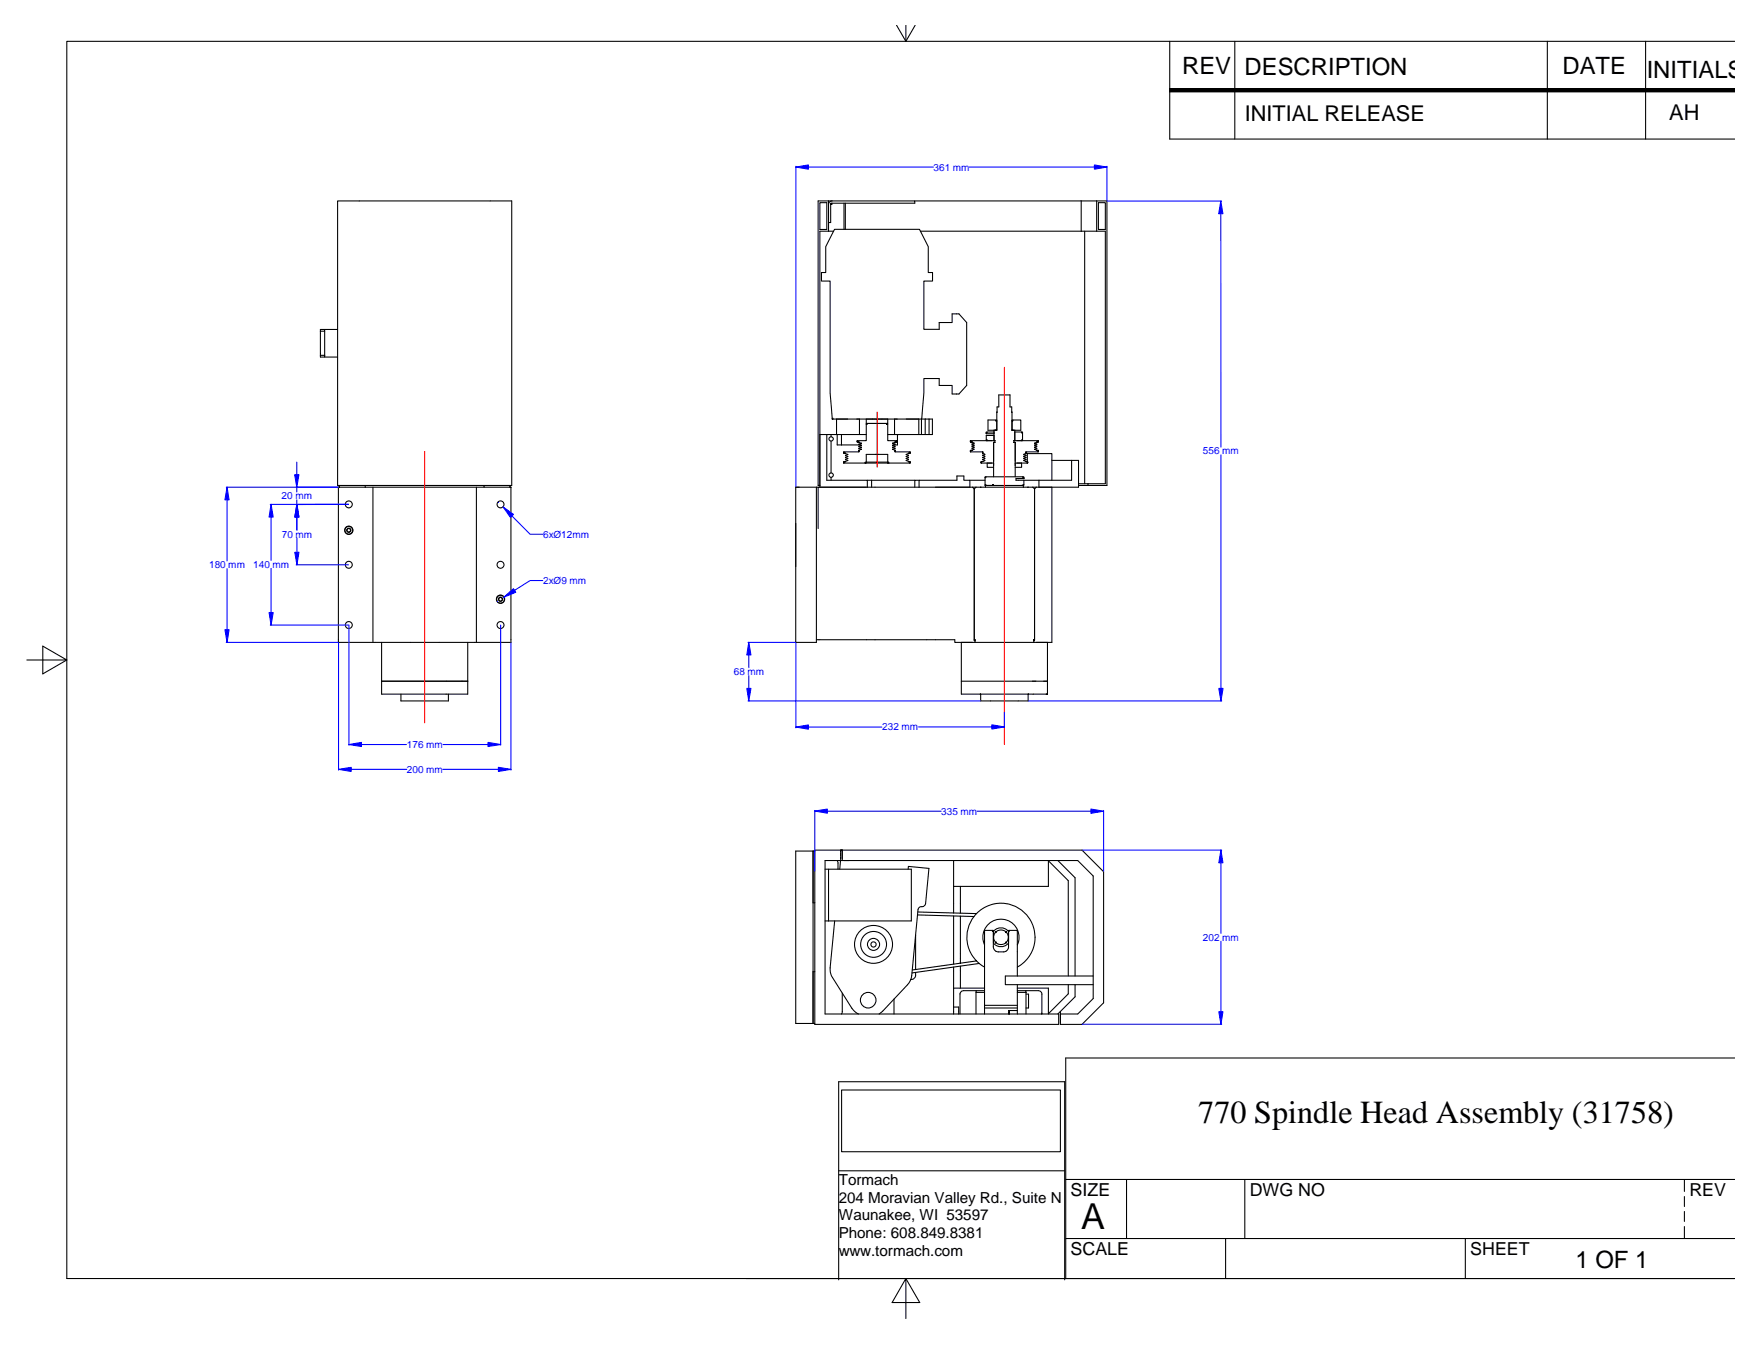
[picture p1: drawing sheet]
<svg xmlns="http://www.w3.org/2000/svg" width="279mm" height="216mm" viewBox="0 0 279 216" stroke-linecap="round" stroke-linejoin="round" font-family="sans-serif">
<g fill="none" stroke="#000" stroke-width=".17">
<path d="M142.3 4l1.5 2.6M143.8 4v2.6M145.3 4l-1.5 2.6M185.7 6.6v15.5h89.7M196 6.6v15.5M245.6 6.6v15.5M261.2 6.6v15.5M275.4 6.6h-264.8v196.4h264.8M275.4 14.1h-89.7v.5h89.7M53.6 31.9h27.6v45.2h-27.6zM130.2 32.2h1.1v4.2h-1.1zM131.5 31.9v4.8"/>
<path d="M131.9 32.3h.2v.1h-.2zM131.9 32.4v2.9h-.4M132.1 31.9h13.1v.4h-13.1M132.1 31.9a.58 .58 0 0 0-.6 .5M132.1 31.9h-2.2v45.2h.3M132.3 36.7h-2.1v40.6M134 32.3v4.1M134.2 32.3v4.1M145.2 31.9h30.5v45.2h-4.5M146.1 36.7h29.4v40.1h-4.3M171.6 31.9v4.8M172.2 36.7v40.1"/>
<path d="M174.1 31.9v4.8M174.4 32.2h1.1v4.2h-1.1zM50.9 56.4h.6M51.5 52.6v3.8M51.5 52.3v.3h-.6M51.5 56.7h2.1M53.6 52.3h-2.7v4.4h.6v-.3M53.7 77.3h.2h-.2v24.7h27.4v-24.7M53.9 77.1v.2h4.1M58 77.1v.2M59.2 77.3v24.7M75.6 77.3v24.7"/>
<path d="M76.9 77.1v.2h-18.9M81 77.1v.2h-4.1M81 77.3h.1zM129.9 77.3h-3.6v24.7h3.3v-24.7M130.2 77.3h25.5M130.2 77.3h-.3v6.6M130.2 69h7.3M131.3 69v7.2h6.4v1.1M131.9 69v.3M131.9 70v5.1M131.9 75.8v.4M132.1 66.4h.1v.1h-.1z"/>
<path d="M132.9 69v1.6h3.7M133.6 69v1.6M133.9 73.4l.1 .1zM133.9 73.4h.1M133.9 73.3l.1 .1zM133.9 71.9h.1zM133.9 71.8v.1zM133.9 71.7l.1 .1zM134 73.3h.2zM134 71.9h.2zM134 71.7h2.4v-.2v.2M134 73.5h3.5v-.1h-.1v.1l7.1-.1-.1 .1"/>
<path d="M134.2 73.3h.1M134.2 73h.1M134.2 72.6h.1M134.2 72.3h.1M134.2 72h.1M134.2 73l.4 .1-.4 .1M134.2 72.6l.4 .2-.4 .1M134.2 72.3l.4 .2-.4 .1M134.2 72l.4 .1-.4 .2M136.1 70.1v.1zM136.1 70v.1zM136.1 70h.1"/>
<path d="M136.1 70.2h.3zM136.4 71.5h.1M136.4 71.2h.1M136.4 70.9h.1M136.4 70.5h.1M136.4 70.2h.1M136.4 71.2l.4 .1-.4 .2M136.4 70.9l.4 .1-.4 .1M136.4 70.5l.4 .2-.4 .1M136.4 70.2l.4 .2-.4 .1M136.4 66.5v2.5M137.5 66.5v.7h3.4v-.7"/>
<path d="M137.5 67.4h.2v-.2h-.2v2.8h-1.4M137.5 72.1h3.4v1.3h-3.4zM137.7 76.2h7.5M137.7 67.2h3.1M138.4 76.2v1.1M140.8 67.2h.1v.2h-.1zM140.9 67.4v2.6h1.4M140.9 73.4h.2v.1h-.2zM141.7 70.4h.1M141.7 70.7h.1M141.7 71h.1M141.7 71.3h.1"/>
<path d="M142 66.5v2.5h-1.1M142 69h3.9v-2.5h-13.1v2.5M142.1 70.2l-.4 .2 .4 .1M142.1 70.5l-.4 .2 .4 .1M142.1 70.9l-.4 .1 .4 .1M142.1 71.2l-.4 .1 .4 .2M142.1 71.5h.1M142.1 70.2h.2zM142.1 70.2h.1M142.1 71.7v-.2v.2h2.3M142.3 70h.1zM142.3 70.1l.1 .1z"/>
<path d="M142.4 70v.1zM142.5 69v1.6h-.7M142.6 69h.1M143.9 66.5h2.4l.4-4.1v-2.3h2.4v1.1h2.1v1.3h1l1.3-1.3v-10l-1.3-1.4h-1v1.4h-2.1v1.1h-2.4v-7.7h1.3v-1.3h-.6v-4.1l-1.4-2.8h-13.5l-1.4 2.8v4.1h-.7v1.3h1.4v17.8l.3 4.1h2.5M144.2 72l-.3 .1 .3 .2M144.2 72.3l-.3 .2 .3 .1M144.2 72.6l-.3 .2 .3 .1M144.2 73l-.3 .1 .3 .1M144.2 73.3h.1M144.2 71.9h.2zM144.2 72h.1M144.2 73.3h.2z"/>
<path d="M144.4 71.7l.1 .1zM144.4 71.9h.1zM144.4 73.3l.1 .1zM144.5 71.8v.1zM144.5 73.4h.1M145.9 69h.4M145.9 76.2h-.7v1.1M145.9 77.3v-1.1h6v-.6h1.1v.6h1v1.1M146.3 66.5v2.5M146.3 66.5h1.7v2.5h-.5M146.9 66.5v2.5h-.6M147.5 66.5v2.5h-.6"/>
<path d="M154 76.2h2.4M154.1 71.6v.1zM154.1 71.6h.1M154.1 71.5v.1zM154.1 70.1v.1zM154.1 70v.1zM154.1 70h.1M154.1 71.7h1.9M154.1 71.5h.2zM154.1 70.2h.2zM154.3 71.2l.3 .1M154.3 70.9l.3 .1"/>
<path d="M154.3 70.5l.3 .1M154.3 70.2l.3 .1M154.3 71.5h.1M154.3 70.2h.1M154.4 77.3l.3 .3M154.6 71.4l-.3 .1M154.6 71l-.3 .1M154.6 70.7v-.1l-.3 .2M154.6 70.4v-.1l-.3 .2M154.7 77.6v24.1M154.9 77.3l-.2 .3M155.7 77.3h.1"/>
<path d="M155.7 77.3h7.5M155.7 73.4l.1 .1zM155.7 73.4h.1M155.7 73.3l.1 .1zM155.8 73.3h.2zM156 73h.1M156 72.6h.1M156 72.3h.1M156 72h.1M156 71.7v.3zM156 73.3h.1M156 73l.3 .1"/>
<path d="M156 72.6l.3 .1M156 72.3l.3 .1M156 72l.3 .1M156.3 73.1l-.3 .1M156.3 72.8v-.1l-.3 .2M156.3 72.5v-.1l-.3 .2M156.3 72.2v-.1l-.3 .2M156.4 76.9h.1v.2h-.1zM156.4 75.8v1.1M156.5 75.7h-.1v.1M156.5 75.7h5.9M156.5 77.1h6v.2"/>
<path d="M156.5 75.7v.1h-.1M156.6 68.7v.2zM156.6 68.6h.1v.1h-.1zM156.6 69.8h.1v.2h-.1zM156.6 68.9h1.2M156.7 68.6h1.1M156.7 73.5v.7h1M157.4 77.1h-1v.2M157.6 77.1h.1M157.6 76.9h.1M157.7 73.5h-1.9M157.7 70.2h.2z"/>
<path d="M157.7 70.2v5.5M157.8 69.1h-1.2v.7M157.8 70h-3.7M157.8 68.3h.1M157.8 70h.1zM157.8 68.3v1.7M157.9 70v.2M158.1 66.7h.1v.1h-.1zM158.1 68.2h.1v.1h-.1zM158.2 65.4h.1M158.2 65.4v2.9h-1.4v-1.6h1.3M158.3 65.4v-.8h.3v-1.9h1.7v1.9h.3v.8"/>
<path d="M160.6 65.4h.1M160.7 66.8h.1v-.1h-.1v1.5M160.7 68.2h.1v.1h-.1zM160.7 65.4v2.9M160.8 66.7h1.3v1.6h-1.4M161 70h.1zM161 70.2h.2zM161 70v.2M161.1 68.6h1.1M161.1 68.3v1.7h3.7M161.2 70.2v5.5M162.2 68.6h.1v.1h-.1z"/>
<path d="M162.2 69.8h.1v.2h-.1zM162.2 73.5v.7h-1M162.3 68.7v1.1M162.4 75.7h.1M162.4 76.9h.1v.2h-.1zM162.4 75.7h.1v.1h-.1zM162.5 75.8v.2zM162.5 76.2v.7M162.6 72.4v.1zM162.6 72.1v.1zM162.6 72.7v.1zM162.6 73.1h.1"/>
<path d="M162.6 72.2l.3 .1M162.6 73.1l.3 .1M162.6 72.5l.3 .1M162.6 72.8l.3 .1M162.9 72.6h.1M162.9 72h.1M162.9 72.3h.1M162.9 73.3h.1M162.9 73h.1M162.9 73l-.3 .1M162.9 72.3l-.3 .1M162.9 72.6l-.3 .1"/>
<path d="M162.9 72l-.3 .1M162.9 71.7h1.9M162.9 71.7v.3zM162.9 73.3h.2zM162.9 73.3h.1zM162.9 72h.1zM163 72h.1zM163 73.3h.1zM163.1 73.3l.1 .1zM163.1 73.4l.1 .1zM163.1 73.5h-1.9M163.1 73.3v-1.3h3.9v4.2"/>
<path d="M163.2 73.4h.1M163.2 77.3h.1M164 77.3l.2 .3M164.2 77.6v24.1M164.3 71.4h.1M164.3 71h.1M164.3 70.3v.1zM164.3 70.6v.1zM164.3 70.7l.3 .1M164.3 70.4l.3 .1M164.3 71.4l.3 .1M164.3 71l.3 .1"/>
<path d="M164.5 77.3l-.3 .3M164.6 70.2h.1M164.6 71.2h.1M164.6 71.5h.1M164.6 70.5h.1M164.6 70.9l-.3 .1M164.6 71.2l-.3 .1M164.6 70.2l-.3 .1M164.6 70.5l-.3 .1M164.6 70.2h.2zM164.6 71.5h.2zM164.8 70h.1"/>
<path d="M164.8 70.1v.1zM164.8 71.5v.1zM164.8 71.6v.1zM164.8 70v.1zM164.8 71.6h.1M164.9 76.2v1.1M167 77.3v24.7h-14.4v8.2h13.5M167 73.1h4.2v4.2h-8M170.1 73.1v3.1h-8.8v-.2h1.2M172.7 76.8v.3M126.3 83.1v6.8M10.6 104.8l-3.8 2.2v-4.4l3.8 2.2h-6.3"/>
<path d="M60.6 102v8.2h13.7v-8.2M60.6 108.1h13.7M63.6 110.2v1.1h7.6v-1.1M129.6 101.6h22v.4h2.8M152.6 108.1h11.8M154.7 101.6h.1zM154.7 101.7h.1zM154.8 101.6v.4M155.6 110.2h.1M155.7 110.2v1.1h7.5v-1.1M163.2 110.2h.1M164.1 101.6h.1z"/>
<path d="M164.1 101.7h.1zM164.1 101.6v.4M165.7 108.1h.6h-2.4M166.1 110.2h.2zM166.3 102v8.2M129.1 135.1v27.4M129.3 135.1h-3v27.4h3M131 138h.5M132.9 136.6l.1 .3v1.1M133.4 136.6l-.1 1.4M133.5 135.1h.1M133.5 136.1v.1z"/>
<path d="M133.5 135h.1zM133.5 135v1.6M133.5 135h-4.2v27.6h38.8v-1.6h-37.1v-24.4h40.1l2.4 2.5v19.4l-2.4 2.5h-2.8M133.6 135h.1M133.7 136.6v-1.6h38.1l3.4 3.4v20.8l-3.4 3.4h-3.5v-2M144.2 138v-.5l3.3 .4-.6 5.5a.74 .74 0 0 1-.9 .6l-.3 .4-1 10.5-.1 .6-.5 .8-4 4.2-.5 .5M151.4 136.6v8.3M166.4 136.6v4.1h-15M166.4 136.7l3.2 3.1v15.1M167.9 136.6l2.8 2.7v15.6M129.1 154.3h.2M129.1 143.3h.2"/>
<path d="M131 146.2h13.7v-8.2h-13.2v8.2M132.5 146.2l-.7 8.1 .2 .6 3.2 5.2 .6 .6 .5 .3M133.7 157.6v3.1l-.1 .3M141.9 158.6v2.4M144.6 155.5h.1zM145.4 154.4a.8 .8 0 0 1-.7 1.1M145.4 148.4v5.5M145.7 145.2l8.9 .3M145.7 144.8l9.3 .2M151.4 145.4v7.7M151.4 153.5v7.5M151.4 156.9h4.9"/>
<path d="M151.4 159.9h.8v1.1M152.4 157.8v3.2M152.5 152.8v.1zM152.5 140.7v4.3M152.5 145.4v7.4M152.5 153.4v3.5M154.9 152.4l1.4 1.1M154.9 157.3h1.4v.2h-1.4zM154.9 157.5v3.5M154.9 157.3h-1.9a.55 .55 0 0 0-.6 .5M155.4 153l-10.6 1.5M156.3 147.8v9.5"/>
<path d="M156.3 159.6h5.2M156.3 147.7v.1zM156.3 147.7h1.2M156.3 157.5v3.5M156.3 150a2.87 2.87 0 0 1 2.6-4.1 2.87 2.87 0 0 1 2.6 4.1M157.5 147.7h.2v.1h-.2zM157.8 147.7a1.54 1.54 0 0 1 2.3 .2v1.8a1.53 1.53 0 0 1-2.4 0v-1.8zM158 147.9h.2v.1h-.2zM158 149.5h.2v.2h-.2zM158 148a1.18 1.18 0 0 0 0 1.5M158.2 149.7a1.22 1.22 0 0 0 1.5 0M158.2 147.9a1.22 1.22 0 0 1 1.5 0"/>
<path d="M159.7 149.5h.1v.2h-.1zM159.7 147.9h.1v.1h-.1zM159.8 148a1.14 1.14 0 0 1 0 1.5M160.1 147.8v2.5a.8 .8 0 0 1-.8 .8 1.53 1.53 0 0 1-1.3-.2l-.3-.5v-2.6M160.1 147.7h.2v.1h-.2zM160.3 147.7h1.2M161.5 147.8v7.1M161.5 156.9h4.9v4.1M161.5 156.3v1M161.5 147.7v.1zM161.5 157.3h1.4v.2h-1.4zM161.5 153.5a5.4 5.4 0 0 0 1.9-7.7 5.4 5.4 0 0 0-7.9-1.2 5.4 5.4 0 0 0-.5 7.9l-10.2 1.5"/>
<path d="M161.5 157.5v3.5M162.9 157.8h.4v2.2h-.4M162.9 157.5v3.5M162.9 157.3h1.9a.57 .57 0 0 1 .6 .5v3M169.6 156.3v1.5l-3.2 3.1M170.7 156.3v1.9l-2.8 2.8M173.5 154.9h-13.9v1.4h13.9M133.1 171.7h35.9M133.6 173h34.7v9.8h-34.7zM156.3 160h5.2M160.1 160.4h.2zM160.1 160.8v.2z"/>
<path d="M160.1 160.4v.4M160.3 160.8v.2zM161.5 160.4h-1.2v.4M165.4 160.8v.2zM275.4 168h-106.2v35M169.2 187.2h106.2M169.2 196.6h106.2M178.8 187.2v9.4M194.6 196.6v6.4M197.6 187.2v9.4M232.6 196.6v6.4M267.4 187.2v1.9"/>
<path d="M267.4 189.9v1.6M267.4 192.3v1.6M267.4 194.7v1.9M143.8 203l2.2 3.8h-4.4l2.2-3.8v6.3"/>
<circle cx="131.9" cy="75.4" r=".35"/>
<circle cx="131.9" cy="69.7" r=".35"/>
<circle cx="55.4" cy="84.2" r=".28"/>
<circle cx="55.4" cy="84.2" r=".66"/>
<circle cx="55.4" cy="84.2" r=".62"/>
<circle cx="55.4" cy="89.7" r=".55"/>
<circle cx="55.4" cy="80.1" r=".55"/>
<circle cx="55.4" cy="99.2" r=".55"/>
<circle cx="55.4" cy="84.2" r=".34"/>
<circle cx="79.5" cy="95.1" r=".28"/>
<circle cx="79.5" cy="95.1" r=".62"/>
<circle cx="79.5" cy="95.1" r=".66"/>
<circle cx="79.5" cy="99.2" r=".55"/>
<circle cx="79.5" cy="80.1" r=".55"/>
<circle cx="79.5" cy="89.7" r=".55"/>
<circle cx="79.5" cy="95.1" r=".34"/>
<circle cx="137.8" cy="158.8" r="1.24"/>
<circle cx="138.7" cy="149.9" r=".42"/>
<circle cx="138.7" cy="149.9" r="3"/>
<circle cx="138.7" cy="149.9" r=".96"/>
<circle cx="138.7" cy="149.9" r="2.05"/>
</g>
<path d="M133.1 171.7v31.5M169 171.7v31.5M133.1 185.9h35.9" fill="none" stroke="#000007" stroke-width=".17"/>
<path d="M185.7 14.1h89.7v.5h-89.7z" fill="#000"/>
<path d="M159.4 58.3v59.9M67.4 71.7v43M139.2 65.4v8.8" fill="none" stroke="#f00" stroke-width=".17"/>
<path d="M126.3 26.4v50.9M128.3 26.5h19.9M153.9 26.5h19.8M175.7 26.4v5.5" fill="none" stroke="#00f" stroke-width=".17"/>
<path d="M173.7 26.2l2 .3h-2h2l-2 .4z" fill-rule="evenodd" fill="#00f"/>
<path d="M173.7 26.2l2 .3-2 .4z" fill="none" stroke="#00f" stroke-width=".17"/>
<path d="M126.3 26.5l2-.3v.7l-2-.4h2z" fill-rule="evenodd" fill="#00f"/>
<path d="M126.3 26.5l2-.3v.7zM47 80.1h8.3M47 89.7h8.3M47.1 82.1v2.1M47.1 85.4v2.3" fill="none" stroke="#00f" stroke-width=".17"/>
<path d="M47.1 80.1l.4 2h-.7l.3-2v2z" fill-rule="evenodd" fill="#00f"/>
<path d="M47.1 80.1l.4 2h-.7z" fill="none" stroke="#00f" stroke-width=".17"/>
<path d="M46.8 87.7h.7l-.4 2v-2v2z" fill-rule="evenodd" fill="#00f"/>
<path d="M42.9 80.1h12.4M42.9 99.2h12.4M43 82.1v6.9M43 90.2v7M46.8 87.7h.7l-.4 2z" fill="none" stroke="#00f" stroke-width=".17"/>
<path d="M43 80.1l.4 2h-.7l.3-2v2z" fill-rule="evenodd" fill="#00f"/>
<path d="M43 80.1l.4 2h-.7z" fill="none" stroke="#00f" stroke-width=".17"/>
<path d="M42.7 97.2h.7l-.4 2v-2v2z" fill-rule="evenodd" fill="#00f"/>
<path d="M42.7 97.2h.7l-.4 2zM55.4 99.2v19.1M79.5 99.2v19.1M57.4 118.2h7.1M70.3 118.2h7.2" fill="none" stroke="#00f" stroke-width=".17"/>
<path d="M55.4 118.2l2-.3v.6l-2-.3h2z" fill-rule="evenodd" fill="#00f"/>
<path d="M55.4 118.2l2-.3v.6z" fill="none" stroke="#00f" stroke-width=".17"/>
<path d="M77.5 117.9l2 .3h-2h2l-2 .3z" fill-rule="evenodd" fill="#00f"/>
<path d="M77.5 117.9l2 .3-2 .3zM126.3 102v13.5M128.3 115.4h11.7M145.8 115.4h11.7M159.4 113v2.5" fill="none" stroke="#00f" stroke-width=".17"/>
<path d="M126.3 115.4l2-.3v.7l-2-.4h2z" fill-rule="evenodd" fill="#00f"/>
<path d="M126.3 115.4l2-.3v.7z" fill="none" stroke="#00f" stroke-width=".17"/>
<path d="M157.5 115.1l1.9 .3h-1.9h1.9l-1.9 .3z" fill-rule="evenodd" fill="#00f"/>
<path d="M118.7 102h7.6M118.7 111.3h36.9M118.9 104v2M118.9 107.3v2M157.5 115.1l1.9 .3-1.9 .3z" fill="none" stroke="#00f" stroke-width=".17"/>
<path d="M118.6 109.3h.6l-.3 2v-2v2z" fill-rule="evenodd" fill="#00f"/>
<path d="M118.6 109.3h.6l-.3 2z" fill="none" stroke="#00f" stroke-width=".17"/>
<path d="M118.9 102l.3 2h-.6l.3-2v2z" fill-rule="evenodd" fill="#00f"/>
<path d="M175.8 31.9h18.1M193.8 33.9v37.1M193.8 72.2v37.1M118.9 102l.3 2h-.6zM163.3 111.3h30.7" fill="none" stroke="#00f" stroke-width=".17"/>
<path d="M193.5 109.3h.7l-.4 2v-2v2z" fill-rule="evenodd" fill="#00f"/>
<path d="M193.5 109.3h.7l-.4 2z" fill="none" stroke="#00f" stroke-width=".17"/>
<path d="M193.8 31.9l.3 2h-.6l.3-2v2z" fill-rule="evenodd" fill="#00f"/>
<path d="M193.8 31.9l.3 2h-.6zM35.9 77.3h17.8M36 79.4v9.6M36 90.3v9.7M35.9 102h17.8" fill="none" stroke="#00f" stroke-width=".17"/>
<path d="M36 77.3l.4 2.1h-.7l.3-2.1v2.1z" fill-rule="evenodd" fill="#00f"/>
<path d="M36 77.3l.4 2.1h-.7z" fill="none" stroke="#00f" stroke-width=".17"/>
<path d="M35.7 100h.7l-.4 2v-2v2z" fill-rule="evenodd" fill="#00f"/>
<path d="M35.7 100h.7l-.4 2zM171.8 135h22.2M193.8 137v11.2M193.8 149.4v11.2M171.8 162.6h22.2" fill="none" stroke="#00f" stroke-width=".17"/>
<path d="M193.8 135l.3 2h-.6l.3-2v2z" fill-rule="evenodd" fill="#00f"/>
<path d="M193.8 135l.3 2h-.6z" fill="none" stroke="#00f" stroke-width=".17"/>
<path d="M193.5 160.6h.6l-.3 2v-2v2z" fill-rule="evenodd" fill="#00f"/>
<path d="M129.3 128.7v9.6M131.3 128.8h18.1M155.1 128.8h18.1M175.2 128.7v9.6M193.5 160.6h.6l-.3 2z" fill="none" stroke="#00f" stroke-width=".17"/>
<path d="M173.2 128.4l2 .4h-2h2l-2 .3z" fill-rule="evenodd" fill="#00f"/>
<path d="M173.2 128.4l2 .4-2 .3z" fill="none" stroke="#00f" stroke-width=".17"/>
<path d="M129.3 128.8l2-.4v.7l-2-.3h2z" fill-rule="evenodd" fill="#00f"/>
<path d="M47 77.3h6.7M47.1 73.4v2M47.1 77.3v.8M47.1 79.4v.7M47.1 82.1v2M55.3 80.1h-8.3M129.3 128.8l2-.4v.7z" fill="none" stroke="#00f" stroke-width=".17"/>
<path d="M46.8 75.4h.7l-.4 1.9v-1.9v1.9z" fill-rule="evenodd" fill="#00f"/>
<path d="M46.8 75.4h.7l-.4 1.9z" fill="none" stroke="#00f" stroke-width=".17"/>
<path d="M47.1 80.1l.4 2h-.7l.3-2v2z" fill-rule="evenodd" fill="#00f"/>
<path d="M47.1 80.1l.4 2h-.7zM86.2 92.2h-2l-2.5 1.5" fill="none" stroke="#00f" stroke-width=".17"/>
<path d="M80 94.8l1.5-1.3 .4 .5-1.9 .8 1.7-1.1z" fill-rule="evenodd" fill="#00f"/>
<path d="M80 94.8l1.5-1.3 .4 .5zM81.3 81.9l2.9 2.9h2" fill="none" stroke="#00f" stroke-width=".17"/>
<path d="M79.9 80.5l1.6 1.2-.5 .4-1.1-1.6 1.4 1.4z" fill-rule="evenodd" fill="#00f"/>
<path d="M79.9 80.5l1.6 1.2-.5 .4zM53.7 102v20.3M81.1 102v20.3M55.8 122.1h8.8M70.3 122.1h8.8" fill="none" stroke="#00f" stroke-width=".17"/>
<path d="M53.7 122.1l2.1-.3v.7l-2.1-.4h2.1z" fill-rule="evenodd" fill="#00f"/>
<path d="M53.7 122.1l2.1-.3v.7z" fill="none" stroke="#00f" stroke-width=".17"/>
<path d="M79.1 121.8l2 .3h-2h2l-2 .4z" fill-rule="evenodd" fill="#00f"/>
<path d="M79.1 121.8l2 .3-2 .4z" fill="none" stroke="#00f" stroke-width=".17"/>
<text font-size="5.7" x="171.6" y="195.1">A</text>
<text font-size="5.1" x="190.2" y="178.2">770 Spindle Head Assembly (31758)</text>
<g font-size="3.8">
<text x="187.7" y="11.8">REV</text>
<text x="197.6" y="11.8">DESCRIPTION</text>
<text x="248.1" y="11.8">DATE</text>
<text x="261.4" y="12.4">INITIALS</text>
<text x="250.1" y="201.3">1 OF 1</text>
</g>
<g font-size="3.5">
<text x="197.6" y="19.3">INITIAL RELEASE</text>
<text x="265" y="19">AH</text>
</g>
<g font-size="2.8">
<text x="170" y="189.8">SIZE</text>
<text x="198.4" y="189.8">DWG NO</text>
<text x="268.2" y="189.8">REV</text>
<text x="170" y="199.2">SCALE</text>
<text x="233.4" y="199.2">SHEET</text>
</g>
<g font-size="2.4">
<text x="133.1" y="188">Tormach</text>
<text x="133.1" y="190.9">204 Moravian Valley Rd., Suite N</text>
<text x="133.1" y="193.7">Waunakee, WI 53597</text>
<text x="133.1" y="196.6">Phone: 608.849.8381</text>
<text x="133.1" y="199.4">www.tormach.com</text>
</g>
<g font-size="1.6" fill="#00f">
<text x="148.2" y="27.1">361 mm</text>
<text x="191" y="72.1">556 mm</text>
<text x="44.7" y="79.3">20 mm</text>
<text x="44.7" y="85.3">70 mm</text>
<text x="86.2" y="85.3">6xØ12mm</text>
<text x="33.2" y="90.2">180 mm</text>
<text x="40.2" y="90.1">140 mm</text>
<text x="86.2" y="92.7">2xØ9 mm</text>
<text x="116.5" y="107.2">68 mm</text>
<text x="64.6" y="118.7">176 mm</text>
<text x="140" y="116">232 mm</text>
<text x="64.6" y="122.7">200 mm</text>
<text x="149.4" y="129.3">335 mm</text>
<text x="191" y="149.3">202 mm</text>
</g>
</svg>
